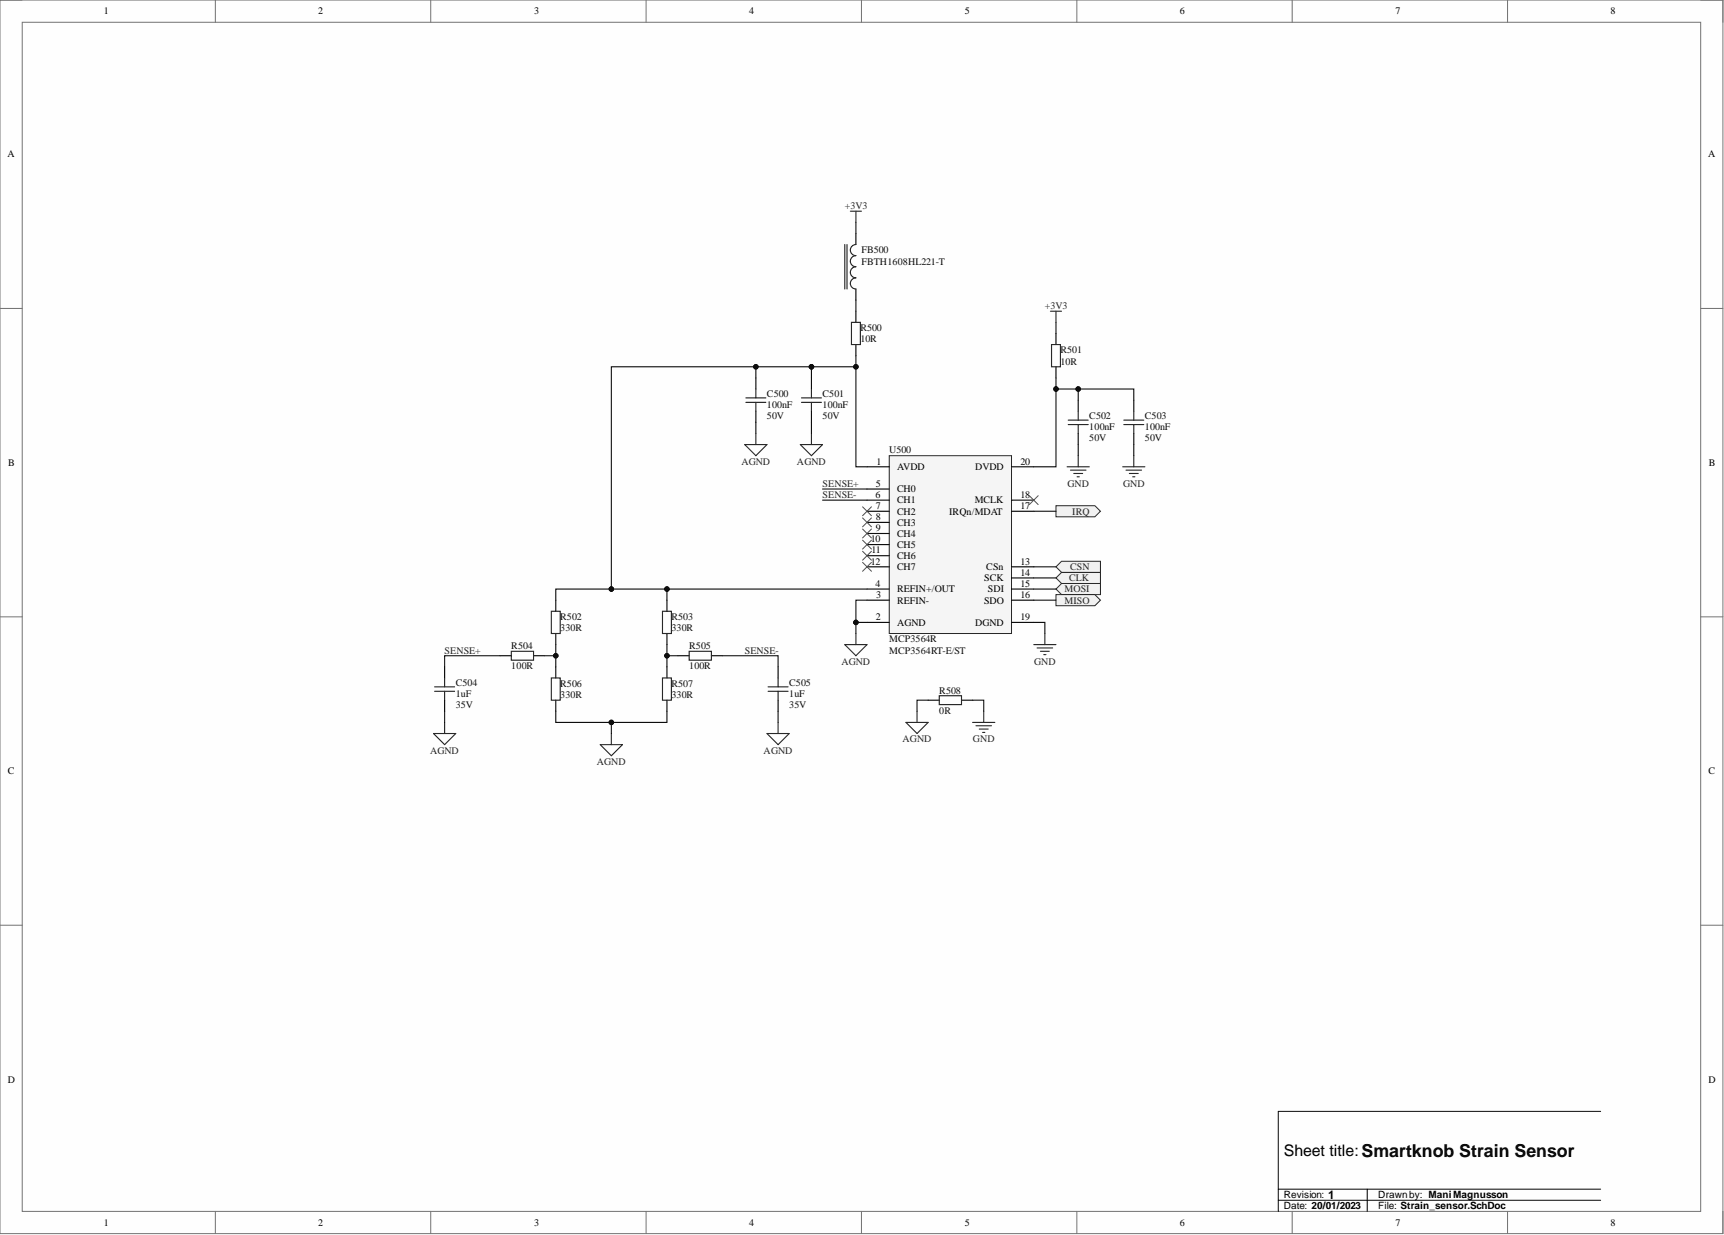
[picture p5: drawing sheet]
<svg xmlns="http://www.w3.org/2000/svg" width="393mm" height="282mm" viewBox="0 0 393 282" stroke-linecap="round" stroke-linejoin="round" font-family="sans-serif">
<path d="M0 0h393.1v281.6h-393.1z" fill-rule="evenodd" fill="#fefefe"/>
<path d="M0 0h393.1v281.6h-393.1z" fill="none" stroke="#727272" stroke-width=".23"/>
<path d="M5.1 5.1h382.9v271.4h-382.9z" fill-rule="evenodd" fill="#fefefe"/>
<g fill="none" stroke="#727272" stroke-width=".23">
<path d="M0 0h5.1M5.1 5.1h382.9v271.4h-382.9zM49.1 0v5.1M98.3 0v5.1M147.4 0v5.1M196.5 0v5.1M245.7 0v5.1M294.8 0v5.1M344 0v5.1M388 0h5.1v5.1M0 70.4h5.1M388 70.4h5.1"/>
<path d="M0 140.8h5.1M388 140.8h5.1M0 211.2h5.1M388 211.2h5.1M49.1 276.5v5.1M98.3 276.5v5.1M147.4 276.5v5.1M196.5 276.5v5.1M245.7 276.5v5.1M294.8 276.5v5.1M344 276.5v5.1M393.1 276.5v5.1"/>
</g>
<path d="M365.2 253.7h-73.5v22.8M291.7 271.4h73.5M291.7 273.9h73.5M311.9 271.4v5.1" fill="none" stroke="#000" stroke-width=".23"/>
<path d="M202.9 104h27.9v40.6h-27.9z" fill-rule="evenodd" fill="#f5f5f5"/>
<path d="M202.9 104h27.9v40.6h-27.9z" fill="none" stroke="#262626" stroke-width=".23"/>
<g fill="none" stroke="#000" stroke-width=".25">
<path d="M195.3 53.3v2.5M195.3 66v2.5M195.3 71v2.6M195.3 78.6v2.6M240.9 76.1v2.5M172.5 86.3v2.5M172.5 93.9v2.5M185.1 86.3v2.5M185.1 93.9v2.5M240.9 83.7v2.6M246 91.3v2.6M246 98.9v2.6"/>
<path d="M258.7 91.3v2.6M258.7 98.9v2.6M197.8 106.5h5.1M197.8 111.6h5.1M197.8 114.2h5.1M197.8 116.7h5.1M197.8 119.2h5.1M230.8 106.5h5.1M230.8 114.2h5.1M230.8 116.7h5.1M197.8 137h5.1M197.8 134.4h5.1"/>
<path d="M197.8 121.8h5.1M197.8 124.3h5.1M197.8 126.8h5.1M197.8 129.4h5.1M230.8 137h5.1M230.8 134.4h5.1M230.8 129.4h5.1M230.8 131.9h5.1M101.4 152.2v2.5M101.4 159.8v2.5M114.1 149.7h2.6M121.7 149.7h2.6"/>
<path d="M154.7 149.7h2.5M162.3 149.7h2.5M177.5 152.2v2.5M177.5 159.8v2.5M197.8 142.1h5.1M230.8 142.1h5.1"/>
</g>
<g fill="none" stroke="#262626" stroke-width=".25">
<path d="M194 48.2h2.5M195.3 48.2v2.5M239.7 71h2.5M240.9 71v2.6M172.5 98.9v2.6M185.1 98.9v2.6M169.9 101.5h5.1l-2.5 2.5zM182.6 101.5h5.1l-2.6 2.5zM243.5 106.5h5M244.2 107.3h3.6M245 108.1h2M245.8 108.8h.5"/>
<path d="M246 104v2.5M256.1 106.5h5.1M256.9 107.3h3.6M257.7 108.1h2M258.4 108.8h.5M258.7 104v2.5M192.7 147.1h5.1l-2.5 2.6zM195.3 144.6v2.5M235.9 147.1h5M236.6 147.9h3.6M237.4 148.6h2M238.1 149.4h.5"/>
<path d="M238.4 144.6v2.5M98.9 167.4h5.1l-2.6 2.6zM101.4 164.9v2.5M137 170h5l-2.5 2.5zM139.5 167.4v2.6M175 167.4h5.1l-2.6 2.6zM177.5 164.9v2.5"/>
</g>
<g fill="none" stroke="#1c1c1c" stroke-width=".25">
<path d="M192.7 55.8v10.2M193.3 55.8v10.2M195.3 55.8a1.27 1.27 0 0 0-1.3 1.3 1.27 1.27 0 0 0 1.3 1.2 1.27 1.27 0 0 0-1.3 1.3 1.27 1.27 0 0 0 1.3 1.3 1.27 1.27 0 0 0-1.3 1.3 1.27 1.27 0 0 0 1.3 1.2 1.27 1.27 0 0 0-1.3 1.3 1.27 1.27 0 0 0 1.3 1.3M194.3 73.6h2v5h-2zM239.9 78.6h2v5.1h-2zM170.2 90.8h4.5M170.2 91.8h4.5M172.5 88.8v2M172.5 91.8v2.1M182.9 90.8h4.5M182.9 91.8h4.5M185.1 88.8v2"/>
<path d="M185.1 91.8v2.1M243.7 96.9h4.6M243.7 95.9h4.6M246 93.9v2M246 96.9v2M256.4 96.9h4.6M256.4 95.9h4.6M258.7 93.9v2M258.7 96.9v2M99.2 156.8h4.5M99.2 157.8h4.5M101.4 154.7v2.1"/>
<path d="M101.4 157.8v2M116.7 148.6h5v2.1h-5zM157.2 148.6h5.1v2.1h-5.1zM175.2 156.8h4.6M175.2 157.8h4.6M177.5 154.7v2.1M177.5 157.8v2"/>
</g>
<path d="M196.8 115.7l2 2M196.8 118.2l2 2M198.8 115.7l-2 2M198.8 118.2l-2 2M196.8 120.7l2 2.1M196.8 123.3l2 2M196.8 125.8l2 2M196.8 128.4l2 2M198.8 120.7l-2 2.1M198.8 123.3l-2 2M198.8 125.8l-2 2M198.8 128.4l-2 2" fill="none" stroke="#4c4c4c" stroke-width=".23"/>
<path d="M242.2 130.6h8.9v2.6h-8.9l-1.3-1.3z" fill-rule="evenodd" fill="#f0f0f0"/>
<path d="M242.2 130.6h8.9v2.6h-8.9l-1.3-1.3z" fill="none" stroke="#262626" stroke-width=".23"/>
<path d="M242.2 128.1h8.9v2.5h-8.9l-1.3-1.2z" fill-rule="evenodd" fill="#f0f0f0"/>
<path d="M242.2 128.1h8.9v2.5h-8.9l-1.3-1.2z" fill="none" stroke="#262626" stroke-width=".23"/>
<path d="M242.2 133.2h8.9v2.5h-8.9l-1.3-1.3z" fill-rule="evenodd" fill="#f0f0f0"/>
<path d="M242.2 133.2h8.9v2.5h-8.9l-1.3-1.3z" fill="none" stroke="#262626" stroke-width=".23"/>
<path d="M240.9 135.7h8.9l1.3 1.3-1.3 1.2h-8.9z" fill-rule="evenodd" fill="#f0f0f0"/>
<path d="M240.9 135.7h8.9l1.3 1.3-1.3 1.2h-8.9z" fill="none" stroke="#262626" stroke-width=".23"/>
<path d="M240.9 115.4h8.9l1.3 1.3-1.3 1.3h-8.9z" fill-rule="evenodd" fill="#f0f0f0"/>
<path d="M240.9 115.4h8.9l1.3 1.3-1.3 1.3h-8.9z" fill="none" stroke="#262626" stroke-width=".23"/>
<path d="M234.8 113.1l2.1 2.1M236.9 113.1l-2.1 2.1" fill="none" stroke="#4c4c4c" stroke-width=".23"/>
<path d="M197.8 142.1h-2.5v2.5" fill="none" stroke="#0e0e0e" stroke-width=".25"/>
<circle cx="195.3" cy="142.1" r=".51" fill="#0e0e0e"/>
<circle cx="195.3" cy="142.1" r=".51" fill="none" stroke="#0e0e0e" stroke-width=".23"/>
<path d="M197.8 137h-2.5v5.1" fill="none" stroke="#0e0e0e" stroke-width=".25"/>
<circle cx="195.3" cy="142.1" r=".51" fill="#0e0e0e"/>
<circle cx="195.3" cy="142.1" r=".51" fill="none" stroke="#0e0e0e" stroke-width=".23"/>
<path d="M139.5 164.9v2.5" fill="none" stroke="#0e0e0e" stroke-width=".25"/>
<circle cx="139.5" cy="164.9" r=".51" fill="#0e0e0e"/>
<circle cx="139.5" cy="164.9" r=".51" fill="none" stroke="#0e0e0e" stroke-width=".23"/>
<path d="M195.3 68.5v2.5M185.1 83.7h10.2" fill="none" stroke="#0e0e0e" stroke-width=".25"/>
<circle cx="195.3" cy="83.7" r=".51" fill="#0e0e0e"/>
<circle cx="195.3" cy="83.7" r=".51" fill="none" stroke="#0e0e0e" stroke-width=".23"/>
<circle cx="185.1" cy="83.7" r=".51" fill="#0e0e0e"/>
<circle cx="185.1" cy="83.7" r=".51" fill="none" stroke="#0e0e0e" stroke-width=".23"/>
<path d="M185.1 83.7v2.6" fill="none" stroke="#0e0e0e" stroke-width=".25"/>
<circle cx="185.1" cy="83.7" r=".51" fill="#0e0e0e"/>
<circle cx="185.1" cy="83.7" r=".51" fill="none" stroke="#0e0e0e" stroke-width=".23"/>
<path d="M240.9 73.6v2.5M172.5 96.4v2.5M185.1 96.4v2.5M246 91.3v-2.5h12.7v2.5M246 101.5v2.5M258.7 101.5v2.5" fill="none" stroke="#0e0e0e" stroke-width=".25"/>
<circle cx="246" cy="88.8" r=".51" fill="#0e0e0e"/>
<circle cx="246" cy="88.8" r=".51" fill="none" stroke="#0e0e0e" stroke-width=".23"/>
<path d="M240.9 86.3v2.5h5.1" fill="none" stroke="#0e0e0e" stroke-width=".25"/>
<circle cx="246" cy="88.8" r=".51" fill="#0e0e0e"/>
<circle cx="246" cy="88.8" r=".51" fill="none" stroke="#0e0e0e" stroke-width=".23"/>
<circle cx="240.9" cy="88.8" r=".51" fill="#0e0e0e"/>
<circle cx="240.9" cy="88.8" r=".51" fill="none" stroke="#0e0e0e" stroke-width=".23"/>
<path d="M240.9 88.8v17.7h-5" fill="none" stroke="#0e0e0e" stroke-width=".25"/>
<circle cx="240.9" cy="88.8" r=".51" fill="#0e0e0e"/>
<circle cx="240.9" cy="88.8" r=".51" fill="none" stroke="#0e0e0e" stroke-width=".23"/>
<path d="M195.3 50.7v2.6M195.3 81.2v25.3h2.5" fill="none" stroke="#0e0e0e" stroke-width=".25"/>
<circle cx="195.3" cy="83.7" r=".51" fill="#0e0e0e"/>
<circle cx="195.3" cy="83.7" r=".51" fill="none" stroke="#0e0e0e" stroke-width=".23"/>
<path d="M114.1 149.7h-12.7v2.5M124.3 149.7h2.5M235.9 142.1h2.5v2.5M101.4 162.3v2.6" fill="none" stroke="#0e0e0e" stroke-width=".25"/>
<circle cx="126.8" cy="149.7" r=".51" fill="#0e0e0e"/>
<circle cx="126.8" cy="149.7" r=".51" fill="none" stroke="#0e0e0e" stroke-width=".23"/>
<path d="M152.2 149.7h2.5" fill="none" stroke="#0e0e0e" stroke-width=".25"/>
<circle cx="152.2" cy="149.7" r=".51" fill="#0e0e0e"/>
<circle cx="152.2" cy="149.7" r=".51" fill="none" stroke="#0e0e0e" stroke-width=".23"/>
<path d="M187.7 111.6h10.1M187.7 114.2h10.1M235.9 116.7h5M235.9 137h5M235.9 134.4h5M235.9 131.9h5M235.9 129.4h5M164.8 149.7h12.7v2.5M126.8 162.3v2.6h25.4v-2.6M177.5 162.3v2.6" fill="none" stroke="#0e0e0e" stroke-width=".25"/>
<circle cx="139.5" cy="164.9" r=".51" fill="#0e0e0e"/>
<circle cx="139.5" cy="164.9" r=".51" fill="none" stroke="#0e0e0e" stroke-width=".23"/>
<path d="M126.8 147.1v5.1" fill="none" stroke="#0e0e0e" stroke-width=".25"/>
<circle cx="126.8" cy="149.7" r=".51" fill="#0e0e0e"/>
<circle cx="126.8" cy="149.7" r=".51" fill="none" stroke="#0e0e0e" stroke-width=".23"/>
<path d="M152.2 147.1v5.1" fill="none" stroke="#0e0e0e" stroke-width=".25"/>
<circle cx="152.2" cy="149.7" r=".51" fill="#0e0e0e"/>
<circle cx="152.2" cy="149.7" r=".51" fill="none" stroke="#0e0e0e" stroke-width=".23"/>
<path d="M172.5 83.7v2.6" fill="none" stroke="#0e0e0e" stroke-width=".25"/>
<circle cx="172.5" cy="83.7" r=".51" fill="#0e0e0e"/>
<circle cx="172.5" cy="83.7" r=".51" fill="none" stroke="#0e0e0e" stroke-width=".23"/>
<path d="M197.8 134.4h-45.6v2.6" fill="none" stroke="#0e0e0e" stroke-width=".25"/>
<circle cx="152.2" cy="134.4" r=".51" fill="#0e0e0e"/>
<circle cx="152.2" cy="134.4" r=".51" fill="none" stroke="#0e0e0e" stroke-width=".23"/>
<path d="M185.1 83.7h-45.6v50.7h12.7" fill="none" stroke="#0e0e0e" stroke-width=".25"/>
<circle cx="152.2" cy="134.4" r=".51" fill="#0e0e0e"/>
<circle cx="152.2" cy="134.4" r=".51" fill="none" stroke="#0e0e0e" stroke-width=".23"/>
<circle cx="139.5" cy="134.4" r=".51" fill="#0e0e0e"/>
<circle cx="139.5" cy="134.4" r=".51" fill="none" stroke="#0e0e0e" stroke-width=".23"/>
<circle cx="172.5" cy="83.7" r=".51" fill="#0e0e0e"/>
<circle cx="172.5" cy="83.7" r=".51" fill="none" stroke="#0e0e0e" stroke-width=".23"/>
<circle cx="185.1" cy="83.7" r=".51" fill="#0e0e0e"/>
<circle cx="185.1" cy="83.7" r=".51" fill="none" stroke="#0e0e0e" stroke-width=".23"/>
<path d="M139.5 134.4h-12.7v2.6" fill="none" stroke="#0e0e0e" stroke-width=".25"/>
<circle cx="139.5" cy="134.4" r=".51" fill="#0e0e0e"/>
<circle cx="139.5" cy="134.4" r=".51" fill="none" stroke="#0e0e0e" stroke-width=".23"/>
<path d="M206.7 164.9h5.1l-2.6 2.5zM209.2 162.3v2.6M221.9 164.9h5.1M222.7 165.6h3.5M223.4 166.4h2.1M224.2 167.2h.5M224.4 162.3v2.6" fill="none" stroke="#262626" stroke-width=".25"/>
<path d="M126.8 137v2.5M152.2 137v2.5M126.8 144.6v2.5M126.8 152.2v2.5M126.8 159.8v2.5M152.2 144.6v2.5M152.2 152.2v2.5M152.2 159.8v2.5M211.8 159.8h2.5M219.4 159.8h2.5" fill="none" stroke="#000" stroke-width=".25"/>
<path d="M125.8 139.5h2v5.1h-2zM151.2 139.5h2v5.1h-2zM125.8 154.7h2v5.1h-2zM151.2 154.7h2v5.1h-2zM214.3 158.8h5.1v2h-5.1z" fill="none" stroke="#1c1c1c" stroke-width=".25"/>
<path d="M211.8 159.8h-2.6v2.5M221.9 159.8h2.5v2.5" fill="none" stroke="#0e0e0e" stroke-width=".25"/>
<text font-size="3.6" x="292.9" y="263.8">Sheet title:Smartknob Strain Sensor</text>
<text font-size="2.7" x="303.1" y="273.6">1</text>
<g font-size="2.3">
<text x="23.7" y="3.3">1</text>
<text x="72.6" y="3.3">2</text>
<text x="121.9" y="3.3">3</text>
<text x="170.9" y="3.3">4</text>
<text x="220.1" y="3.3">5</text>
<text x="269.2" y="3.3">6</text>
<text x="318.4" y="3.3">7</text>
<text x="367.5" y="3.3">8</text>
<text x="1.7" y="35.9">A</text>
<text x="389.7" y="35.9">A</text>
<text x="1.9" y="106.4">B</text>
<text x="200" y="106">1</text>
<text x="204.7" y="107.3">AVDD</text>
<text x="222.5" y="107.3">DVDD</text>
<text x="232.8" y="106">20</text>
<text x="389.9" y="106.4">B</text>
<text x="199.8" y="113.6">6</text>
<text x="199.8" y="111.1">5</text>
<text x="204.7" y="112.4">CH0</text>
<text x="232.8" y="113.6">18</text>
<text x="199.8" y="116.2">7</text>
<text x="199.8" y="118.7">8</text>
<text x="204.7" y="114.9">CH1</text>
<text x="204.7" y="117.4">CH2</text>
<text x="204.7" y="120">CH3</text>
<text x="216.6" y="117.4">IRQn/MDAT</text>
<text x="222.4" y="114.9">MCLK</text>
<text x="232.8" y="116.2">17</text>
<text x="198.7" y="123.8">10</text>
<text x="199.8" y="121.3">9</text>
<text x="204.7" y="122.5">CH4</text>
<text x="204.7" y="125.1">CH5</text>
<text x="198.7" y="128.9">12</text>
<text x="198.8" y="126.3">11</text>
<text x="204.7" y="127.6">CH6</text>
<text x="204.7" y="130.1">CH7</text>
<text x="225" y="130.1">CSn</text>
<text x="232.8" y="128.9">13</text>
<text x="232.8" y="131.4">14</text>
<text x="199.8" y="133.9">4</text>
<text x="199.9" y="136.5">3</text>
<text x="204.7" y="137.7">REFIN-</text>
<text x="204.7" y="135.2">REFIN+/OUT</text>
<text x="224.5" y="132.7">SCK</text>
<text x="224.5" y="137.7">SDO</text>
<text x="225.4" y="135.2">SDI</text>
<text x="232.8" y="133.9">15</text>
<text x="232.8" y="136.5">16</text>
<text x="199.8" y="141.5">2</text>
<text x="204.7" y="142.8">AGND</text>
<text x="222.5" y="142.8">DGND</text>
<text x="232.8" y="141.5">19</text>
<text x="1.8" y="176.7">C</text>
<text x="389.8" y="176.7">C</text>
<text x="1.8" y="247.1">D</text>
<text x="389.8" y="247.1">D</text>
<text x="292.9" y="276">Date: 20/01/2023</text>
<text x="292.9" y="273.4">Revision:</text>
<text x="314.5" y="276">File: Strain_sensor.SchDoc</text>
<text x="314.5" y="273.4">Drawnby: ManiMagnusson</text>
<text x="23.7" y="279.8">1</text>
<text x="72.6" y="279.8">2</text>
<text x="121.9" y="279.8">3</text>
<text x="170.9" y="279.8">4</text>
<text x="220.1" y="279.8">5</text>
<text x="269.2" y="279.8">6</text>
<text x="318.4" y="279.8">7</text>
<text x="367.5" y="279.8">8</text>
</g>
<g font-size="2.3" fill="#262626">
<text x="192.7" y="47.7">+3V3</text>
<text x="238.4" y="70.5">+3V3</text>
<text x="169.2" y="106">AGND</text>
<text x="181.8" y="106">AGND</text>
<text x="187.7" y="111.1">SENSE+</text>
<text x="187.7" y="113.6">SENSE-</text>
<text x="243.6" y="111.1">GND</text>
<text x="256.2" y="111.1">GND</text>
<text x="244.7" y="117.4">IRQ</text>
<text x="244.1" y="130.1">CSN</text>
<text x="242.9" y="135.2">MOSI</text>
<text x="242.9" y="137.7">MISO</text>
<text x="244" y="132.7">CLK</text>
<text x="101.4" y="149.2">SENSE+</text>
<text x="169.9" y="149.2">SENSE-</text>
<text x="192" y="151.7">AGND</text>
<text x="235.9" y="151.7">GND</text>
<text x="98.1" y="172">AGND</text>
<text x="174.2" y="172">AGND</text>
<text x="205.9" y="169.4">AGND</text>
<text x="222" y="169.4">GND</text>
<text x="136.2" y="174.5">AGND</text>
</g>
<g font-size="2.3" fill="#0e0e0e">
<text x="196.5" y="57.8">FB500</text>
<text x="196.5" y="60.4">FBTH1608HL221-T</text>
<text x="196.3" y="75.6">R500</text>
<text x="196.3" y="78.1">10R</text>
<text x="241.9" y="83.2">10R</text>
<text x="241.9" y="80.7">R501</text>
<text x="175" y="93.1">100nF</text>
<text x="175" y="95.6">50V</text>
<text x="175" y="90.6">C500</text>
<text x="187.7" y="93.1">100nF</text>
<text x="187.7" y="95.6">50V</text>
<text x="187.7" y="90.6">C501</text>
<text x="248.5" y="95.6">C502</text>
<text x="261.2" y="95.6">C503</text>
<text x="248.5" y="98.2">100nF</text>
<text x="248.5" y="100.7">50V</text>
<text x="261.2" y="98.2">100nF</text>
<text x="261.2" y="100.7">50V</text>
<text x="202.9" y="103.5">U500</text>
<text x="127.8" y="141.5">R502</text>
<text x="153.2" y="141.5">R503</text>
<text x="116.7" y="148.1">R504</text>
<text x="127.8" y="144.1">330R</text>
<text x="153.2" y="144.1">330R</text>
<text x="157.2" y="148.1">R505</text>
<text x="202.9" y="149.2">MCP3564RT-E/ST</text>
<text x="202.9" y="146.6">MCP3564R</text>
<text x="116.7" y="152.7">100R</text>
<text x="157.2" y="152.7">100R</text>
<text x="104" y="159">1uF</text>
<text x="104" y="161.6">35V</text>
<text x="104" y="156.5">C504</text>
<text x="127.8" y="159.3">330R</text>
<text x="127.8" y="156.8">R506</text>
<text x="153.2" y="159.3">330R</text>
<text x="153.2" y="156.8">R507</text>
<text x="180.1" y="159">1uF</text>
<text x="180.1" y="161.6">35V</text>
<text x="180.1" y="156.5">C505</text>
<text x="214.3" y="158.3">R508</text>
<text x="214.3" y="162.9">0R</text>
</g>
</svg>
